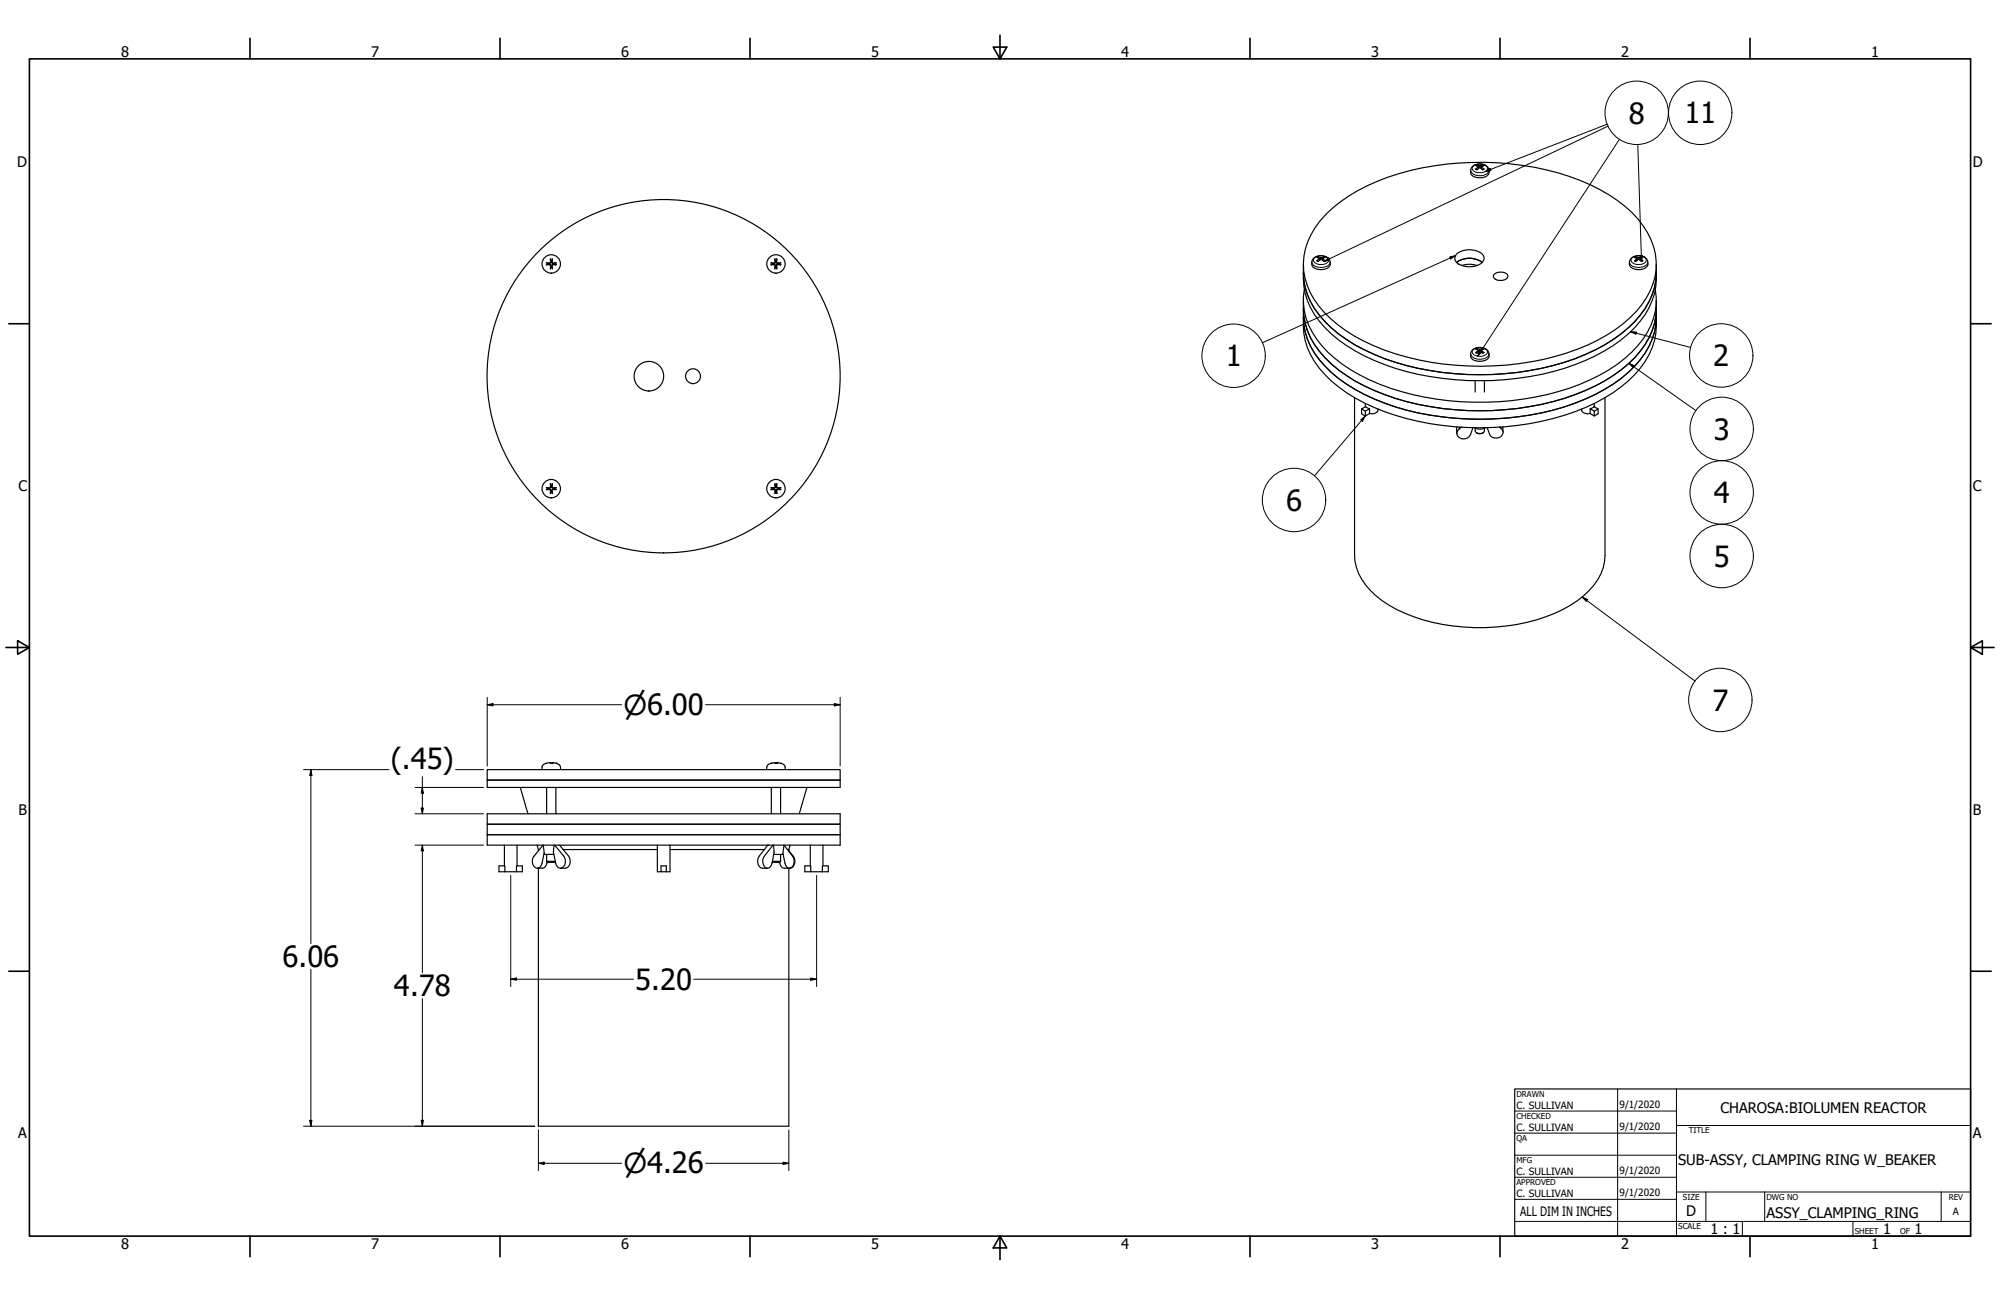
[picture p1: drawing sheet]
<svg xmlns="http://www.w3.org/2000/svg" width="864mm" height="559mm" viewBox="0 0 864 559" stroke-linecap="round" stroke-linejoin="round" font-family="sans-serif">
<!-- layer: Visible (ANSI) -->
<g fill="none" stroke="#000" stroke-width=".51">
<path d="M636 71.7a4.9 4.9 0 0 1 6.8 1.1 2.54 2.54 0 0 1-2.1 3.7 5.1 5.1 0 0 1-5.6-1.4 3.2 3.2 0 0 1 .9-3.4zM637.2 71.5l1.1 .4-1.1 1.1 .6 .2M637.7 73.3l1.3-1 1.2 1M638 71.7l-.3-.5a2.2 2.2 0 0 0 2.5 0l-.2 .5M638.3 71.9l.1 .7M639.6 71.9v.7M640.8 71.5l-1.2 .4 1.2 1.1-.7 .2M572.6 92.4a75.6 75.6 0 0 1 36.3-18.8 123.5 123.5 0 0 1 77.9 6.2 53.1 53.1 0 0 1 24.6 20.6 27 27 0 0 1-2.4 31 64.1 64.1 0 0 1-32.5 20.9 124.6 124.6 0 0 1-83.1-3 57.2 57.2 0 0 1-26-20.1 27.2 27.2 0 0 1 .5-31.1zM236.7 113.6v.5M236.7 114.1l-.8 .1 1.7 .2 .1 1.6 .1-.8M236.7 114.1l1 .1 .1 1M237.7 111.7v1.8h-1.8l1.7-.1z"/>
<path d="M237.8 115.2h.5M237.8 112.5h.5M238.4 114.2h1.8l-1.7 .2-.1 1.6zM238.4 111.7l.1 1.7 1.7 .1h-.2a1.08 1.08 0 0 1-1.6 0 1.08 1.08 0 0 1 0-1.5zM239.4 113.6v.5M333.7 114.1l-.8 .1 1.7 .2v1.6l.2-.8M333.7 114.1l1 .1 .1 1M333.7 113.6v.5M334.6 111.7v.3a1.08 1.08 0 0 1 .1 1.5 1.08 1.08 0 0 1-1.6 0h-.2l1.7-.1zM334.8 115.2h.5M334.8 112.5h.5M335.4 111.7l.1 1.7 1.7 .1h-1.9z"/>
<path d="M336.4 114.1l.8 .1-1.7 .2-.1 1.6-.1-.8M336.4 114.1l-1.1 .1v1M336.4 113.6v.5M562.8 117.7a32 32 0 0 0 12.1 23.8 81.8 81.8 0 0 0 37.4 17.4 124.6 124.6 0 0 0 72.4-6 57 57 0 0 0 25.7-19.8 29.2 29.2 0 0 0 4.8-15.4M562.8 114a34.4 34.4 0 0 0 3 18.7 50.6 50.6 0 0 0 23.3 20.8 118.9 118.9 0 0 0 66.1 9.8 93.3 93.3 0 0 0 44.8-16.6 35.8 35.8 0 0 0 15-23.3l.2-9.4M566.9 111.8a4.7 4.7 0 0 1 7.3 .6 2.57 2.57 0 0 1-2.1 3.7 5 5 0 0 1-5.6-1.5 3.3 3.3 0 0 1 .4-2.8zM568.6 111.1l1.1 .4-1.1 1 .6 .3M569.4 111.3l-.2-.5 1 .3 1.4-.3-.2 .5M569.7 111.5l.1 .8M571.1 111.5l-.1 .8M572.2 111.1l-1.1 .4 1.1 1-.6 .3-1.2-.9-1.2 .9M629 113.3a9 9 0 0 1 11 0"/>
<path d="M629.5 109.2a9.4 9.4 0 0 1 10.5 .3 2.82 2.82 0 0 1-1.6 4.8 8.5 8.5 0 0 1-9.9-1.8 2.6 2.6 0 0 1 1-3.3zM631.2 114.6a10.5 10.5 0 0 1 6.6 0M645.4 118.2a4.7 4.7 0 0 1 5.5 .2 1.53 1.53 0 0 1-1.1 2.3 3.8 3.8 0 0 1-5-1.3zM704.1 111.8a4.7 4.7 0 0 1 7.3 .6 2.57 2.57 0 0 1-2.2 3.7 5 5 0 0 1-5.5-1.5 3.3 3.3 0 0 1 .4-2.8zM705.8 111.1l1.1 .4-1.1 1 .6 .3M706.3 112.8l1.3-.9 1.2 .9M706.6 111.3l-.3-.5 1.1 .3 1.4-.3-.2 .5M706.9 111.5l.1 .8M708.2 111.5v.8M709.4 111.1l-1.2 .4 1.2 1-.7 .3M562.8 136.9a32 32 0 0 0 12.1 23.8 88.3 88.3 0 0 0 47.9 19.2 122.6 122.6 0 0 0 61.9-7.8 54.6 54.6 0 0 0 27.4-22.7 26.6 26.6 0 0 0 3.1-12.5M562.8 133.3a32 32 0 0 0 12.1 23.7 81.8 81.8 0 0 0 37.4 17.5 124.6 124.6 0 0 0 72.4-6 57 57 0 0 0 25.7-19.8 29.2 29.2 0 0 0 4.8-15.4"/>
<path d="M562.8 129.6v11a32.3 32.3 0 0 0 12.1 23.8 86.2 86.2 0 0 0 42.6 18.4 121.4 121.4 0 0 0 71.4-8.9 50.5 50.5 0 0 0 23.2-20.9 26.1 26.1 0 0 0 3.1-12.4v-11M563.2 125a28.7 28.7 0 0 0 7.7 24.3 69.6 69.6 0 0 0 34 19.6 125.3 125.3 0 0 0 77.5-3.2 57.5 57.5 0 0 0 28.9-22.2 26.4 26.4 0 0 0 3.5-18.5M636 150.9a4.9 4.9 0 0 1 6.8 1.1 2.54 2.54 0 0 1-2.1 3.7 5.1 5.1 0 0 1-5.6-1.5 3.2 3.2 0 0 1 .9-3.3zM637.2 150.7l1.1 .4-1.1 1 .5 .4 1.3-1 1.2 1M638 150.9l-.3-.5a2.2 2.2 0 0 0 2.5 0l-.2 .5M638.3 151.1l.1 .7M639.6 151.1v.7M640.8 150.7l-1.2 .4 1.2 1-.7 .3M584.9 171.6v68a25.3 25.3 0 0 0 12 19.7 73.1 73.1 0 0 0 39.8 11.5 78.4 78.4 0 0 0 41.3-9.6 31.2 31.2 0 0 0 14.3-16.3l.7-5.3v-68M587.9 176.5l1.8-1 1.7 .9-1.9 1zM587.9 176.5v2.1l1.6 .9 1.9-1.1M589.5 174.1v1.5"/>
<path d="M589.5 177.4v2.1M591.4 176.4v2M595 176.5a2.12 2.12 0 0 1-2.8 2.1l-.8-.2M637 164.3v4.9M641 164.3v4.9M682.9 176.5a2.22 2.22 0 0 0 2.9 2.1l.8-.2M686.6 176.4l1.7-.9 1.8 1-1.7 .9-1.8-1v2l1.8 1.1 1.7-.9v-2.1M688.4 174.1v1.5M688.4 177.4v2.1M629.2 184.2l-.2 .6v2.3M631.1 184.3a2.86 2.86 0 0 0-1.7 3.9 3.3 3.3 0 0 0 5.5-.6l1.1-3M636.7 184.6a4.7 4.7 0 0 0 4.6 0"/>
<path d="M637 184.8a2.1 2.1 0 0 0 1.5 2.3 2.1 2.1 0 0 0 2.5-1.2v-1.1M637.6 186.8l1.4 .4 1.4-.4M647.4 184.3a2.44 2.44 0 0 1 1.6 2.9 2.44 2.44 0 0 1-2.8 1.8 2.9 2.9 0 0 1-3-1.6l-1-2.9M648.8 184.2l.2 2.2M236.7 210.6v.5M236.7 211.1l-.8 .2h1.7l.1 1.7 .1-.8M236.7 211.1l1 .1 .1 1M237.8 212.2h.5M237.8 209.5h.5M237.8 209.5l-.1-.8-.1 1.7-1.7 .1 .8 .1M237.8 209.5l-.1 1-1 .1M238.4 211.2l1.8 .1h-1.7l-.1 1.7z"/>
<path d="M238.4 208.7l.1 1.7 1.7 .1h-.2a1.1 1.1 0 0 1-1.6 0 1.1 1.1 0 0 1 0-1.6zM239.4 210.6v.5M333.7 211.1l-.8 .2h1.7v1.7l.2-.8M333.7 211.1l1 .1 .1 1M333.7 210.6v.5M334.8 209.5l-.2-.8v1.7l-1.7 .1 .8 .1M334.8 209.5l-.1 1-1 .1M334.8 212.2h.5M334.8 209.5h.5M335.3 209.5l.1-.8 .1 1.7 1.7 .1-.8 .1M335.3 209.5v1l1.1 .1M336.4 211.1l.8 .2h-1.7l-.1 1.7-.1-.8"/>
<path d="M336.4 211.1l-1.1 .1v1M336.4 210.6v.5M210.4 332.1h152.4v4.5h-152.4zM210.4 336.6h152.4v3.2h-152.4zM224.7 339.8l3.3 11.4M235.9 329.4a2.13 2.13 0 0 0-1.8 1.6v1.1M235.9 329.4h.1M235.9 329.4l1.5-.3h.3v.3M236 339.8v11.4M237.7 329.4h.7v-.3l1.8 .3M237.7 329.1v.3M238.4 329.1v.3"/>
<path d="M240 339.8v11.4M240.2 329.4h.1M240.2 329.4a2.13 2.13 0 0 1 1.8 1.6l.1 1.1M332.9 329.4l1.5-.3 .2 .3h.8M332.9 329.4a2.13 2.13 0 0 0-1.8 1.6l-.1 1.1M332.9 329.4h-.1M333.1 339.8v11.4M334.6 329.1l.1 .3M335.4 329.4v-.3l1.8 .3M335.4 329.1v.3M337.1 339.8v11.4M337.2 329.4h.1"/>
<path d="M337.2 329.4a2.13 2.13 0 0 1 1.8 1.6v1.1M348.4 339.8l-3.3 11.4M210.4 355.7h152.4v4.5h-152.4zM210.4 351.2h152.4v4.5h-152.4zM210.4 360.2h152.4v4.5h-152.4zM217.8 364.7v8.9M218 376.2h-2.5v-2.6h2.5v2.6h5v-2.6h2.6v2.6h-2.6M223.3 364.7v8.9M231.9 364.7l.6 1.9M232.5 374.6v111.4h108.1v-111.4M232.5 366.6h.4M232.5 366.6v.5"/>
<path d="M234.5 364.7l-3.9 4.7a3.4 3.4 0 0 0 1.2 5.2 2.25 2.25 0 0 0 2.3-2.1l.8-4.4M234.6 364.7l.5 4h4M236 371.7l.5 .4 3.3-.2M236 371.7h3.8M236 368.7v3M236.3 371.9a2.92 2.92 0 0 1-2.2 2.7h-2.1M239.3 364.7a12.8 12.8 0 0 0 1.5 9.4 2.09 2.09 0 0 0 2.3 .1 2.09 2.09 0 0 0 1-2.1v-1l-.7-1.7-3.9-4.7M241.6 364.7l3.9 4.7a3.3 3.3 0 0 1-1.4 5.2h-2.1M243.1 366.6h40.7M283.8 364.7v11.5h1.6M285.4 373.6h2.3v2.6h-2.3zM289.3 364.7v11.5h-1.6"/>
<path d="M289.3 366.6h40.8M331.5 364.7l-3.6 4.7a3.5 3.5 0 0 0 1.3 5.2h2.2M333.5 371.7h3.6M333.8 364.7l-3.7 4.7a3.5 3.5 0 0 0 1.2 5.2 2.26 2.26 0 0 0 2.1-2.1l.9-4.8-.3-3M337.1 371.7l-.5 .4h-3.2M337.1 368.7v3M338.1 368.2l.9 4.3a2.01 2.01 0 0 0 2.2 2.1 2.01 2.01 0 0 0 1.7-2.5v-1l-.7-1.7-3.7-4.7-.5 4h-3.9M340 366.6h.6M340.6 367.1a5.3 5.3 0 0 1 2.3 6.1l-.4 .8a4.3 4.3 0 0 1-5.1 .1l-.7-2M340.6 366.6v.7M341.2 364.7l-.6 1.9M349.9 364.7v8.9"/>
<path d="M350.1 376.2h-2.6v-2.6h2.6v2.6h5v-2.6h2.5v2.6h-2.5M355.3 364.7v8.9"/>
<circle cx="238" cy="113.9" r="4"/>
<circle cx="335.1" cy="113.9" r="4"/>
<circle cx="280.2" cy="162.3" r="6.4"/>
<circle cx="286.5" cy="162.3" r="76.2"/>
<circle cx="299.2" cy="162.3" r="3.2"/>
<circle cx="238" cy="210.9" r="4"/>
<circle cx="335.1" cy="210.9" r="4"/>
</g>
<g fill="#000">
<circle cx="237.7" cy="329.4" r=".25"/>
<circle cx="238.4" cy="329.4" r=".25"/>
<circle cx="240.2" cy="329.4" r=".25"/>
<circle cx="332.9" cy="329.4" r=".25"/>
<circle cx="334.6" cy="329.4" r=".25"/>
<circle cx="335.4" cy="329.4" r=".25"/>
<circle cx="331.5" cy="364.7" r=".25"/>
</g>
<!-- layer: Visible Narrow (ANSI) -->
<g fill="none" stroke="#000" stroke-width=".43">
<path d="M635 73.5a4.6 4.6 0 0 0 6.6 1.7l.8-.5 .5-1.2M635.9 71.9a4.3 4.3 0 0 1 6.4 .5 3.1 3.1 0 0 1-4.3 2.1 1.99 1.99 0 0 1-2.1-2.6zM637.2 73l.5 .3M637.7 71.2l-.5 .3M637.9 71.4l-.4 .2M638.2 72.1l.1 .7M638.8 71.5l-.1 1M639.2 71.5l.1 1M639.7 72.1v.7M640.1 71.4l.4 .2M640.2 71.2l.6 .3M640.8 73l-.6 .3"/>
<path d="M566.4 113.1a3.7 3.7 0 0 0 4.6 2.3 3.2 3.2 0 0 0 3.4-2.3M567.9 111a4.5 4.5 0 0 1 5.8 1 3.1 3.1 0 0 1-4.2 2.1 2.04 2.04 0 0 1-2.2-2.5zM568.6 112.5l.6 .3M569.2 110.8l-.6 .3M569.3 110.9l-.4 .2M569.7 111.6v.7M570.2 111.1v.9M570.6 111.1l.1 .9M571.1 111.6v.7M571.5 110.9l.4 .2M571.6 110.8l.6 .3M572.2 112.5l-.6 .3"/>
<path d="M703.6 113.1a3.7 3.7 0 0 0 4.6 2.3 3.2 3.2 0 0 0 3.3-2.3M705 111a4.5 4.5 0 0 1 5.9 1 3.1 3.1 0 0 1-4.3 2.1 2.04 2.04 0 0 1-2.1-2.5zM705.8 112.5l.5 .3M706.3 110.8l-.5 .3M706.4 110.9l-.3 .2M706.8 111.6l.1 .7M707.4 111.1l-.1 .9M707.8 111.1v.9M708.3 111.6v.7M708.7 110.9l.4 .2M708.8 110.8l.6 .3M709.4 112.5l-.6 .3"/>
<path d="M635 152.7a4.6 4.6 0 0 0 6.6 1.7l1.2-1 .1-.7M635.9 151.1a4.2 4.2 0 0 1 6.4 .5 3.2 3.2 0 0 1-4.3 2.1 1.99 1.99 0 0 1-2.1-2.6zM637.2 152.1l.5 .4M637.7 150.4l-.5 .3M637.9 150.6l-.4 .1M638.2 151.3l.1 .7M638.8 150.7l-.1 .9M639.2 150.7l.1 .9M639.7 151.3v.7M640.1 150.6l.4 .1M640.2 150.4l.6 .3M640.8 152.1l-.6 .4"/>
<path d="M630 184.3l.1 .8M648 184.3v.4"/>
</g>
<!-- layer: Title (ANSI) -->
<g fill="none" stroke="#000" stroke-width=".43">
<path d="M654 479.4h69.9M698.5 469.9v63.5M723.9 469.9v63.5M654 488.9h69.9M654 498.5h69.9M723.9 485.6h127M654 508h69.9M654 517.5h69.9M723.9 514.3h127M736.6 514.3v12.7M762 514.3v12.7M838.2 514.3v12.7"/>
<path d="M654 527h196.9M752.3 527v6.4M800.1 527v6.4"/>
</g>
<path d="M654 469.9h196.9v63.5h-196.9z" fill="none" stroke="#000" stroke-width=".51"/>
<!-- layer: Border (ANSI) -->
<g fill="none" stroke="#000" stroke-width=".7">
<path d="M107.9 16.5v8.9M215.9 16.5v8.9M323.8 16.5v8.9M431.8 15.2v10.2M539.8 16.5v8.9M647.7 16.5v8.9M755.6 16.5v8.9M12.7 25.4h838.2v508h-838.2zM428.9 20.3h5.8l-2.9 5.1zM3.8 139.7h8.9M850.9 139.7h8.9M2.5 279.4h10.2"/>
<path d="M7.6 276.5l5.1 2.9-5.1 2.9zM850.9 279.4l5.1-2.9v5.8zM850.9 279.4h10.2M3.8 419.1h8.9M850.9 419.1h8.9M107.9 533.4v8.9M215.9 533.4v8.9M323.8 533.4v8.9M431.8 533.4l2.9 5.1h-5.8zM431.8 533.4v10.2M539.8 533.4v8.9M647.7 533.4v8.9"/>
<path d="M755.6 533.4v8.9"/>
</g>
<!-- layer: Dimension (ANSI) -->
<g fill="none" stroke="#000" stroke-width=".43">
<path d="M210.4 304.1l2.5-.5v1zM210.4 304.1h58M210.4 300.9v29.6M304.7 304.1h58.1M360.2 303.6l2.6 .5-2.6 .5zM362.8 300.9v29.6M131.1 332.1h36.9M134.2 332.1l.5 2.5h-1zM134.2 332.1v75.1M179.2 339.8h29.6M182.4 339.8l.4 2.5h-.9zM182.4 335.2v16"/>
<path d="M196.7 332.1h12.1M179.2 351.2h29.6M181.9 348.7h.9l-.4 2.5zM179.2 364.7h29.6M182.4 364.7l.4 2.5h-.9zM182.4 364.7v55M220.5 377.8v47.9M352.6 377.8v47.9M134.2 418.3v67.7M182.4 430.9v55.1M220.5 422.5l2.5-.5v1zM220.5 422.5h53.1"/>
<path d="M299.5 422.5h53.1M350.1 422l2.5 .5-2.5 .5zM131.1 486h99.8M133.7 483.4h1l-.5 2.6zM181.9 483.4h.9l-.4 2.6zM232.5 487.6v17.5M340.6 487.6v17.5M232.5 502l2.4-.5v1zM232.5 502h35.9M304.7 502h35.9M338.1 501.5l2.5 .5-2.5 .5z"/>
</g>
<g fill="#000">
<path d="M210.3 304.1l2.6-.5v1z" fill-rule="evenodd"/>
<path d="M360.2 303.6l2.6 .5-2.6 .5z" fill-rule="evenodd"/>
<path d="M134.2 332.1l.5 2.5h-1z" fill-rule="evenodd"/>
<path d="M181.9 348.7h.9l-.4 2.5z" fill-rule="evenodd"/>
<path d="M182.4 339.8l.4 2.5h-.9z" fill-rule="evenodd"/>
<path d="M182.4 364.7l.4 2.5h-.9z" fill-rule="evenodd"/>
<path d="M220.5 422.5l2.5-.5v1z" fill-rule="evenodd"/>
<path d="M350.1 422l2.5 .5-2.5 .5z" fill-rule="evenodd"/>
<path d="M133.7 483.4h1l-.5 2.6z" fill-rule="evenodd"/>
<path d="M181.9 483.4h.9l-.4 2.6z" fill-rule="evenodd"/>
<path d="M232.5 502l2.4-.5v1z" fill-rule="evenodd"/>
<path d="M338.1 501.5l2.5 .5-2.5 .5z" fill-rule="evenodd"/>
</g>
<!-- layer: Symbol (ANSI) -->
<g fill="none" stroke="#000" stroke-width=".43">
<path d="M694 53.6l-52.7 20.4M694.4 54.4l-122.8 58.4M641.3 74l2.2-1.4 .3 1zM699.3 60.1l-61.3 93.6M707.2 62.4l1.6 50.4M571.6 112.8l2.1-1.5 .4 .9zM626 110.9l2.5-.6-2.1 1.5zM628.5 110.3l-83.4 37.6M708.2 110.4l1-.1-.4 2.5zM639 151.3l.8 .6-1.8 1.8zM703.4 156.8l2.3 1-.5 .8zM703.4 156.8l28.9 20.4"/>
<path d="M704.1 143.1l2.5 .2-.2 1zM704.1 143.1l25.9 6.8M589.5 179.5l-21.9 25.8M587.6 181.1l1.9-1.6-1.2 2.2zM683.2 257.6l2.3 1.1-.6 .8zM683.2 257.6l48.7 36.3"/>
<circle cx="706.7" cy="48.7" r="13.7"/>
<circle cx="734.2" cy="48.7" r="13.7"/>
<circle cx="532.7" cy="153.5" r="13.7"/>
<circle cx="743.2" cy="153.4" r="13.7"/>
<circle cx="743.4" cy="185.1" r="13.7"/>
<circle cx="558.8" cy="215.7" r="13.7"/>
<circle cx="743.4" cy="212.5" r="13.7"/>
<circle cx="743.4" cy="239.9" r="13.7"/>
<circle cx="742.9" cy="302" r="13.7"/>
</g>
<g fill="#000">
<path d="M641.3 74l2.2-1.4 .3 1z" fill-rule="evenodd"/>
<path d="M571.6 112.8l2.1-1.5 .4 .9z" fill-rule="evenodd"/>
<path d="M626 110.9l2.5-.6-2.1 1.5z" fill-rule="evenodd"/>
<path d="M708.2 110.4l1-.1-.4 2.5z" fill-rule="evenodd"/>
<path d="M639 151.3l.8 .6-1.8 1.8z" fill-rule="evenodd"/>
<path d="M703.4 156.8l2.3 1-.5 .8z" fill-rule="evenodd"/>
<path d="M704.1 143.1l2.5 .2-.2 1z" fill-rule="evenodd"/>
<path d="M587.6 181.1l1.9-1.6-1.2 2.2z" fill-rule="evenodd"/>
<path d="M683.2 257.6l2.3 1.1-.6 .8z" fill-rule="evenodd"/>
</g>
<g font-size="12.6">
<text x="703.3" y="53.3">8</text>
<text x="727.3" y="53.3">11</text>
<text x="529.3" y="158.1">1</text>
<text x="739.8" y="158.1">2</text>
<text x="740" y="189.7">3</text>
<text x="555.3" y="220.4">6</text>
<text x="740" y="217">4</text>
<text x="740" y="244.5">5</text>
<text x="739.5" y="306.6">7</text>
<text x="168.8" y="331.9">(.45)</text>
<text x="122" y="417.3">6.06</text>
<text x="170.1" y="429.9">4.78</text>
<text x="274.3" y="427.1">5.20</text>
</g>
<g font-size="11.9">
<text x="269.2" y="308.5">⌀6.00</text>
<text x="269.2" y="506.3">⌀4.26</text>
</g>
<g font-size="6.3">
<text x="52.3" y="24.4">8</text>
<text x="160.2" y="24.4">7</text>
<text x="268.2" y="24.4">6</text>
<text x="376.1" y="24.4">5</text>
<text x="484.1" y="24.4">4</text>
<text x="592" y="24.4">3</text>
<text x="700" y="24.4">2</text>
<text x="807.9" y="24.4">1</text>
<text x="7.4" y="72.1">D</text>
<text x="851.9" y="72.1">D</text>
<text x="7.9" y="211.9">C</text>
<text x="851.9" y="211.9">C</text>
<text x="8" y="351.5">B</text>
<text x="851.9" y="351.5">B</text>
<text x="742.9" y="480.1">CHAROSA:BIOLUMEN REACTOR</text>
<text x="7.9" y="491.2">A</text>
<text x="851.9" y="491.2">A</text>
<text x="724.7" y="502.9">SUB-ASSY, CLAMPING RING W_BEAKER</text>
<text x="728.1" y="524.9">D</text>
<text x="762.8" y="525.4">ASSY_CLAMPING_RING</text>
<text x="738.6" y="532.6">1 : 1</text>
<text x="813.1" y="532.6">1</text>
<text x="826.7" y="532.6">1</text>
<text x="52.3" y="539.1">8</text>
<text x="160.2" y="539">7</text>
<text x="268.2" y="539.1">6</text>
<text x="376.1" y="539">5</text>
<text x="484.1" y="539">4</text>
<text x="592" y="539.1">3</text>
<text x="700" y="539.1">2</text>
<text x="807.9" y="539">1</text>
</g>
<text font-size="5.6" x="656.5" y="524.8">ALL DIM IN INCHES</text>
<g font-size="4.3">
<text x="654.8" y="478.6">C. SULLIVAN</text>
<text x="699.3" y="478">9/1/2020</text>
<text x="654.8" y="488.1">C. SULLIVAN</text>
<text x="699.3" y="487.5">9/1/2020</text>
<text x="654.8" y="507.2">C. SULLIVAN</text>
<text x="699.3" y="506.5">9/1/2020</text>
<text x="654.8" y="516.7">C. SULLIVAN</text>
<text x="699.3" y="516.1">9/1/2020</text>
<text x="843.2" y="524.2">A</text>
</g>
<g font-size="3.5">
<text x="654.8" y="473.2">DRAWN</text>
<text x="654.8" y="482.8">CHECKED</text>
<text x="729.2" y="488.9">TITLE</text>
<text x="654.8" y="492.3">QA</text>
<text x="654.8" y="501.8">MFG</text>
<text x="654.8" y="511.4">APPROVED</text>
<text x="726.7" y="517.7">SIZE</text>
<text x="762.8" y="517.7">DWG NO</text>
<text x="841.4" y="517.7">REV</text>
<text x="724.7" y="530.4">SCALE</text>
<text x="800.9" y="532.6">SHEET</text>
<text x="820.4" y="532.6">OF</text>
</g>
</svg>
